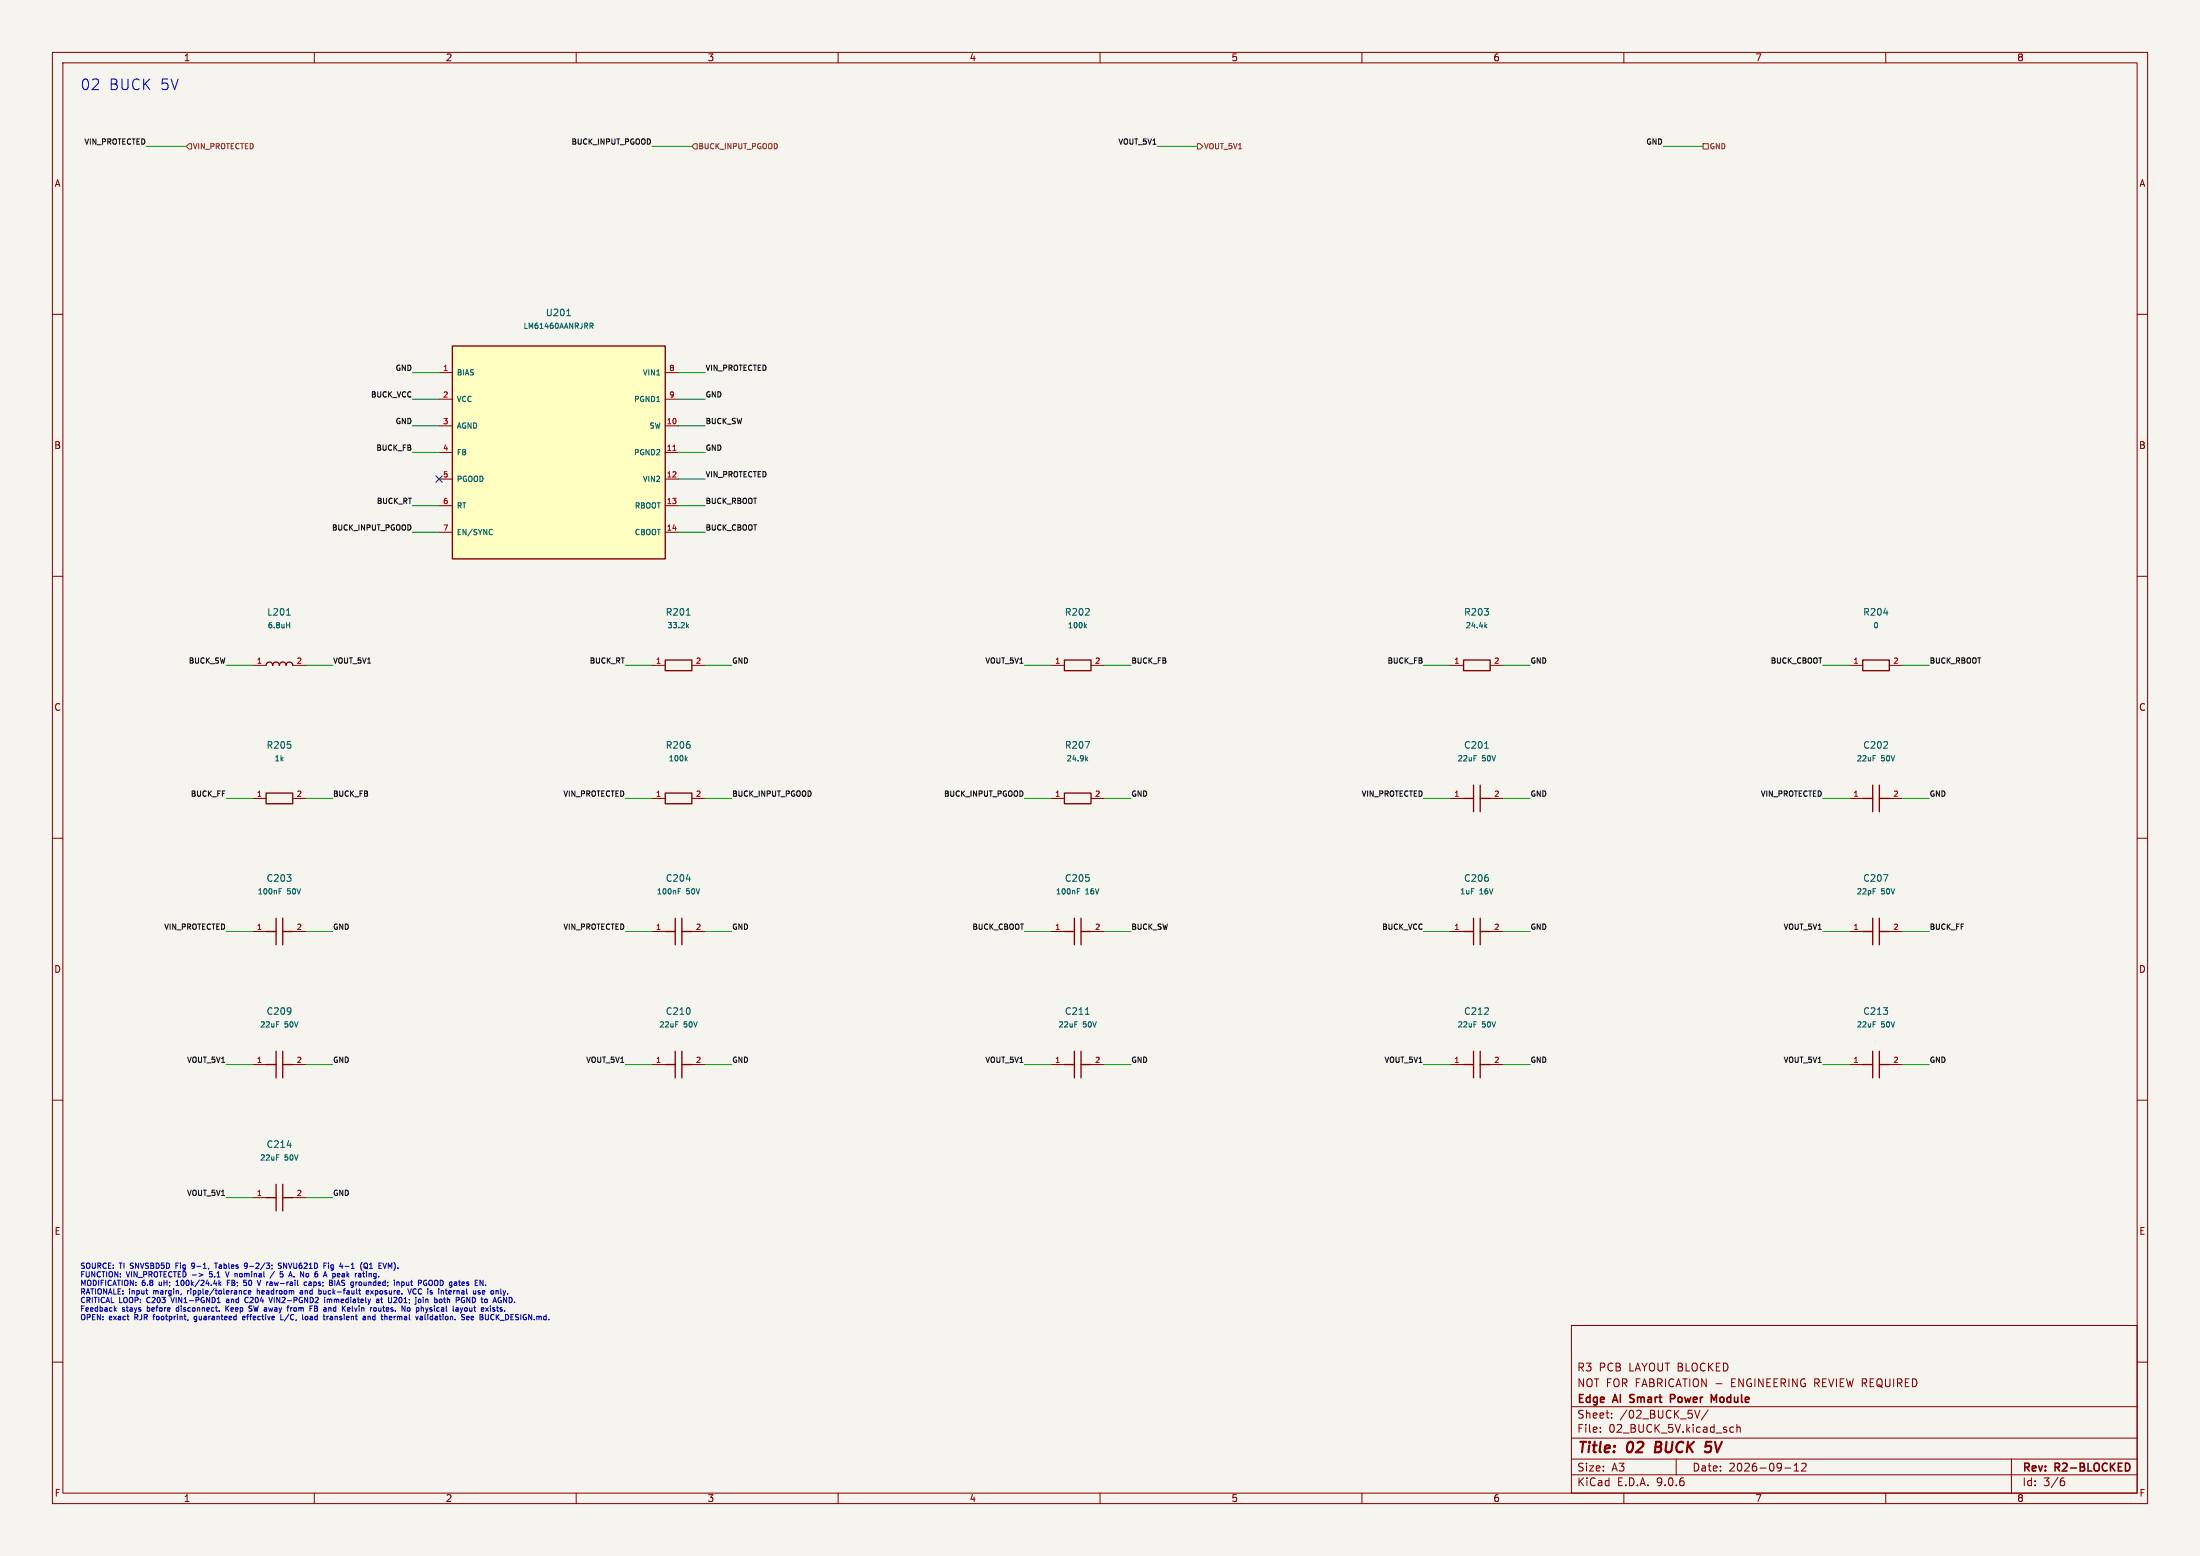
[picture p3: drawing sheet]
<svg xmlns="http://www.w3.org/2000/svg" width="420mm" height="297mm" viewBox="0 0 420 297" stroke-linecap="round" stroke-linejoin="round" font-family="sans-serif">
<path d="M0 0h420v297h-420z" fill="#f5f4ef" stroke="#f5f4ef" stroke-width=".19"/>
<g fill="none" stroke="#840000" stroke-width=".19">
<path d="M10 10h400v277h-400zM12 12h396v273h-396zM60 10v2M110 10v2M160 10v2M210 10v2M260 10v2M310 10v2M360 10v2M10 60h2M408 60h2M10 110h2"/>
<path d="M408 110h2M48.3 127h2.5M55.9 127h2.5M200.7 127h2.5M208.3 127h2.5M276.9 127h2.5M284.5 127h2.5M353.1 127h2.5M360.7 127h2.5M10 160h2M200.7 152.4h2.5M208.3 152.4h2.5"/>
<path d="M276.9 152.4h2.5M284.5 152.4h2.5M353.1 152.4h2.5M360.7 152.4h2.5M408 160h2M124.5 177.8h2.5M132.1 177.8h2.5M200.7 177.8h2.5M208.3 177.8h2.5M276.9 177.8h2.5M284.5 177.8h2.5M353.1 177.8h2.5"/>
<path d="M360.7 177.8h2.5M10 210h2M48.3 203.2h2.5M55.9 203.2h2.5M124.5 203.2h2.5M132.1 203.2h2.5M200.7 203.2h2.5M208.3 203.2h2.5M276.9 203.2h2.5M284.5 203.2h2.5M408 210h2M48.3 228.6h2.5"/>
<path d="M55.9 228.6h2.5M300 253h108v32h-108zM10 260h2M300 278.5h108M300 274.5h108M300 268.5h108M305.5 273.2v.2M305.5 272.5v.1M307.7 270.5v.2M307.7 269.8v.1M320 278.5v3M324.5 269.2l-.5 1.5"/>
<path d="M326.1 269.1l-1.3 1.9M330.5 272.4l.4 .1M330.9 273.3l-.4 .1M331.6 272.5l.2-.1 .4 .1v.9M331.6 271.9v1.5M342.5 279.7l.4-.4v1.5M343.9 279.4l.6-.1 .2 .1 .1 .3-.9 1.1h.9M384 278.5v6.5M408 260h2M60 285v2M110 285v2M160 285v2"/>
<path d="M210 285v2M260 285v2M300 281.5h108M310 285v2M340.7 280.2h1.2M342.5 280.8h.9M360 285v2M393.6 282.7h.4l.2 .2-.1 .5-.5 .2M394 282.1l-.4 .1"/>
</g>
<path d="M316.2 275.2l-.3 2h.8M325.8 275.2h.9M325.9 276l.6 .1M326.4 277.1l-.7 .1" fill="none" stroke="#840000" stroke-width=".4"/>
<path d="M311.1 267.6l.2 .1M311.2 266.3v.5M319.6 266.3l-.7-.1v1.5M319.6 266.9l-.7 .1M326.7 266.2l.5 1.1 .5-1.1v1.5" fill="none" stroke="#840000" stroke-width=".3"/>
<g fill="none" stroke="#840000" stroke-width=".25">
<path d="M50.8 127a.63 .63 0 0 1 .6-.6 .63 .63 0 0 1 .7 .6 .63 .63 0 0 1 .6-.6 .63 .63 0 0 1 .6 .6 .63 .63 0 0 1 .7-.6 .63 .63 0 0 1 .6 .6 .63 .63 0 0 1 .6-.6 .63 .63 0 0 1 .7 .6M203.2 126h5.1v2h-5.1zM279.4 126h5.1v2h-5.1zM355.6 126h5.1v2h-5.1zM203.2 151.4h5.1v2h-5.1zM279.4 152.4h1.9M281.3 149.9v5M282.6 149.9v5M282.6 152.4h1.9M355.6 152.4h1.9M357.5 149.9v5M358.8 152.4h1.9"/>
<path d="M358.8 149.9v5M127 177.8h1.9M128.9 175.3v5M130.2 175.3v5M130.2 177.8h1.9M203.2 177.8h1.9M205.1 175.3v5M206.4 177.8h1.9M206.4 175.3v5M279.4 177.8h1.9M281.3 175.3v5M282.6 177.8h1.9"/>
<path d="M282.6 175.3v5M355.6 177.8h1.9M357.5 175.3v5M358.8 177.8h1.9M358.8 175.3v5M50.8 203.2h1.9M52.7 200.7v5M54 200.7v5M54 203.2h1.9M127 203.2h1.9M128.9 200.7v5M130.2 203.2h1.9"/>
<path d="M130.2 200.7v5M203.2 203.2h1.9M205.1 200.7v5M206.4 203.2h1.9M206.4 200.7v5M279.4 203.2h1.9M281.3 200.7v5M282.6 203.2h1.9M282.6 200.7v5M50.8 228.6h1.9M52.7 226.1v5M54 228.6h1.9"/>
<path d="M54 226.1v5"/>
</g>
<g fill="none" stroke="#006464" stroke-width=".19">
<path d="M54.7 117.4h.7M54.7 119.3h.6M55.3 118.8v1M207.1 119.5l.3 .3M207.4 119.2l-.4 .4M283.6 119.5l.3 .3M283.9 119.2l-.4 .4M359.6 117h.8M207.2 141.5h.8l-.5 1.3M207.4 144.9l.3 .3M207.7 144.6l-.4 .4M281.4 144.2h.5"/>
<path d="M283.4 142.8h.7M357.6 144.2h.5M129.5 170.1h.3M129.5 169.6h.5M131 167.8h.8M205.7 170.1h.3M205.7 169.6h.5M357.6 169.6h.5M359.6 166.9h.8l-.5 1.3M52.8 195h.5M129 195h.5M205.2 195h.5"/>
<path d="M207.2 193.6h.7M281.4 195h.5M54.8 218.6h.8M52.8 220.4h.5"/>
</g>
<path d="M86.4 66h40.6v40.7h-40.6z" fill="#ffffc2"/>
<path d="M86.4 66h40.6v40.7h-40.6zM127 126h5.1v2h-5.1zM50.8 151.4h5.1v2h-5.1zM127 151.4h5.1v2h-5.1zM50.8 177.8h1.9M52.7 175.3v5M54 177.8h1.9M54 175.3v5M355.6 203.2h1.9M357.5 200.7v5M358.8 203.2h1.9M358.8 200.7v5" fill="none" stroke="#840000" stroke-width=".25"/>
<g fill="none" stroke="#840000" stroke-width=".19">
<path d="M83.8 71.1h2.6M83.8 76.2h2.6M127 71.1h2.5M127 76.2h2.5M83.8 81.3h2.6M83.8 86.4h2.6M83.8 91.4h2.6M83.8 96.5h2.6M127 81.3h2.5M127 86.4h2.5M127 91.4h2.5M127 96.5h2.5"/>
<path d="M83.8 101.6h2.6M127 101.6h2.5M124.5 127h2.5M132.1 127h2.5M48.3 152.4h2.5M55.9 152.4h2.5M124.5 152.4h2.5M132.1 152.4h2.5M48.3 177.8h2.5M55.9 177.8h2.5M353.1 203.2h2.5M360.7 203.2h2.5"/>
</g>
<g fill="none" stroke="#006464" stroke-width=".19">
<path d="M108.2 60.3h.7M112.6 61.7h.4l.2 .2-.1 .3h-.5M112.9 62.2l.3 .5M93.8 101l.2 .1M94 102l-.2 .1M131 117.4h.7M131.2 119.5l.3 .3M131.5 119.2l-.4 .4M130.9 144.9l.3 .3M131.2 144.6l-.4 .4M53.3 170.1h.3M53.3 169.6h.5"/>
<path d="M357.6 195h.5"/>
</g>
<path d="M128.5 86h.5" fill="none" stroke="#a90000" stroke-width=".19"/>
<path d="M36.1 27.4h.5v1h-.5l-.5-.5zM132.6 27.4h.5v1h-.5l-.5-.5zM228.6 27.4h.5l.5 .5-.5 .5h-.5zM325.1 27.4h1v1h-1z" fill="none" stroke="#725600" stroke-width=".19"/>
<g fill="none" stroke="#009600" stroke-width=".19">
<path d="M27.9 27.9h7.7M124.5 27.9h7.6M221 27.9h7.6M317.5 27.9h7.6M78.7 71.1h5.1M78.7 76.2h5.1M129.5 71.1h5.1M129.5 76.2h5.1M78.7 96.5h5.1M78.7 81.3h5.1M78.7 86.4h5.1M129.5 96.5h5.1"/>
<path d="M129.5 81.3h5.1M129.5 86.4h5.1M129.5 91.4h5.1M78.7 101.6h5.1M129.5 101.6h5.1M43.2 127h5.1M58.4 127h5.1M119.4 127h5.1M134.6 127h5.1M195.6 127h5.1M210.8 127h5.1M271.8 127h5.1"/>
<path d="M287 127h5.1M348 127h5.1M363.2 127h5.1M43.2 152.4h5.1M58.4 152.4h5.1M119.4 152.4h5.1M134.6 152.4h5.1M195.6 152.4h5.1M210.8 152.4h5.1M271.8 152.4h5.1M287 152.4h5.1M348 152.4h5.1"/>
<path d="M363.2 152.4h5.1M43.2 177.8h5.1M58.4 177.8h5.1M119.4 177.8h5.1M134.6 177.8h5.1M195.6 177.8h5.1M210.8 177.8h5.1M271.8 177.8h5.1M287 177.8h5.1M348 177.8h5.1M363.2 177.8h5.1M43.2 203.2h5.1"/>
<path d="M58.4 203.2h5.1M119.4 203.2h5.1M134.6 203.2h5.1M195.6 203.2h5.1M210.8 203.2h5.1M271.8 203.2h5.1M287 203.2h5.1M348 203.2h5.1M363.2 203.2h5.1M43.2 228.6h5.1M58.4 228.6h5.1"/>
</g>
<path d="M83.2 90.8l1.2 1.2M84.4 90.8l-1.2 1.2" fill="none" stroke="#000084" stroke-width=".19"/>
<g fill="none" stroke="#0000c2" stroke-width=".19">
<path d="M21.9 249.9l.3 .4M22.2 249.6l-.4 .4M27.8 246.3h.4M28.1 247h.1M29.2 251.2h.4M32.6 247.6l.4 1M33.6 241.6h.3M33.6 245.4h.6M33.7 249.7v.5M34.1 241.1h-.5v1M34.6 247l-.1 .1M35.8 246.3v.7"/>
<path d="M35.9 246.4l-.1 .1M35.9 251.9l-.1 .2M36.7 242.1h.2M37 241.1l-.4 .2v.3l.4 .1M37.1 252.2l.3 .1M37.5 251.2l-.4 .2v.4l.4 .1M38 243.1l.8 .3-.8 .2M40 243.6v.1M40.9 241.1h.6M41.2 241.1v1M41.5 248.6h.5M41.8 244.4v1"/>
<path d="M41.9 250.2v.1M41.9 245l.3 .4M42.2 244.7l-.4 .4M43.1 242.7l.3 1 .3-1M43.1 249.3v1M43.3 249.7l.4 .6M43.4 244.8h.3M43.6 248.3l-.4 .1 .1 .2h.3M43.7 249.3l-.6 .5M43.9 244.4h-.5v1M46.3 251.4l.1 .5h.3M46.6 246.4v.5l.4 .1"/>
<path d="M46.6 244.7l.4 .1M46.6 246.4h.4M46.7 241.2l.3-.1 .2 .2v.6l-.2 .2h-.3M46.8 251.5l-.5 .1M47 245.3l-.4 .1M47.2 241.5l-.2 .2-.3-.1M47.3 247.7a.47 .47 0 0 0-.6 .4 .47 .47 0 0 0 .6 .5M47.4 246.7l.5-.1v-.2l-.3-.1-.2 .2 .1 .5h.4M47.5 249.6l.6 .4M48.1 250.1l-.2 .2-.4-.1M49.1 246v1M49.4 246.3l-.3 .1"/>
<path d="M49.8 244.4l-.4 1M51.3 247.6l.4 1 .3-1M51.9 241.5v.1M52 242.1l-.1 .2M52.4 242.7l-.9 1.3M53.5 242.7h.5M53.6 243.1h.3l.1 .2-.1 .4h-.3M53.6 250.9v1h.5M53.7 241.1h-.4l-.2 .2 .1 .2 .5 .2v.3l-.6 .1M54.1 242.1v-1l.6 1M55.2 250.9l-.9 1.3M55.5 249.6v.7"/>
<path d="M55.8 249.6l-.3 .2M56.1 243.6v.1M57.3 246.4h.4l.1 .6M57.8 246.6l-.5 .2 .1 .2h.4M57.8 250.9v.9l.1 .1M58.4 251.3l.2-.1 .2 .2v.3l-.2 .2-.3-.2zM58.5 244.7h-.2l-.2 .2 .1 .4h.3M58.6 243.1l.3 .2v.3l-.3 .1M59 244.7h.4M59.4 244.9l-.5 .2 .2 .3 .3-.1M60 249.3v1l.5-.1M60 249.8h.4"/>
<path d="M60.4 249.8h.1M60.5 249.7l-.1 .1M61.4 246.5l-.1 .4-.3 .1M61.8 243.5h.5M62 248v.6M62.1 242.7l-.4 1M62.4 251.2v.7M62.5 248v.6M62.5 248.1l.3-.1 .1 .1M62.7 241.1v.1M62.7 241.4v.7M62.7 251.2l-.3 .2"/>
<path d="M62.9 248.1v.5M62.9 244.4v1M63 248l-.1 .1M63.1 251.2l-.1 .1M63.1 251.5l-.1 .2 .1 .2M63.2 241.5v.5M63.2 249.8v.5M63.5 243.7h.4M63.9 244.4v1M64.4 245.1h.4M64.6 244.4l-.3 1M65.8 241.7h.8"/>
<path d="M66.8 250.2l-.3 .1M66.8 249.8l-.5 .1M68.5 246.3h.3M68.5 244.9l.1 .4 .2 .1M68.6 246.9l.2 .1M69 242.3l.1 .2M69.1 240.9l-.1 .2M69.3 251.3h.4l.1 .6M69.3 251.9h.5M69.6 241.1h.3l.2 .1 .1 .6-.3 .3-.4-.1v-.6zM69.7 241.9l.5 .3M69.8 251.5l-.5 .1"/>
<path d="M69.9 246.5l.1 .5h.3M70 242.7v.1M70 243.1v.6M70.3 251.3h.3l.1 .6M70.3 251.2v.7M70.4 246.6l-.5 .1M70.5 242.1h.6M70.7 241.2l-.2 .2M70.7 246.3l.6 .7M71.3 246.3l-.6 .7M71.8 249.7v.5M72.3 249.6v.6h.4"/>
<path d="M72.3 248.2l-.5 .2 .2 .2h.3M72.3 248.1v.5M72.7 249.6v.7M72.8 247.6v.9l.3 .1M73.8 241.1l-.4 1M74.5 241.8l-.4-.7v1M74.7 251.2l-.4 .2 .1 .5h.3M74.8 251.5l-.5 .1M75.2 240.9v.1M75.7 248.1l-.6 .5h.7M75.9 244.7l.3 .1v.6M76.7 244.7h.3l.2 .2-.1 .4h-.4"/>
<path d="M76.7 244.7v1M77.8 246l.4 1 .3-1M78.2 249.7v.5h-.4M78.8 246.6l.1 .3 .4 .1M80.2 248l.2 .2v.3l-.2 .1M80.2 251.8l.1 .1h.4M80.2 251.3h.4l.1 .6M80.7 251.5l-.5 .2M80.8 248v.6M81.1 250.9v.9l.2 .1M81.2 244.4h.2M81.3 244.9h.2v.4l-.3 .1"/>
<path d="M81.7 249.6l-.2 .7M82.3 244.4h-.3l-.1 .3v.5l.4 .2M84.2 248l.2 .2v.3l-.2 .1M84.7 248h.4M84.8 247.6v.9l.3 .1M85.2 246v.9l.2 .1M87.9 249.6l.2 .7M88.1 250.3l-.1 .3M88.3 249.6l-.2 .7M88.5 248.2h.2v.4h-.2M88.5 250.9l.2 .1M88.6 251.5v.3"/>
<path d="M88.8 249.7l.2-.1 .2 .2v.3l-.2 .2-.3-.2zM89.1 248.6v-1l.6 1M89.4 251.2l-.3 .1v.5l.1 .1h.3M89.6 251.5l-.5 .1M89.9 251.4l.1 .5h.4M90.4 251.5l-.5 .1M91.2 246.5l.5 .3-.2 .2h-.3M92.1 246.5v.5h.4M92.6 246.6l-.5 .1M92.7 245.3v.1M93.8 251.8l.4 .1M93.9 251h.3"/>
<path d="M94.1 248.6l.3-1 .4 1M94.2 248.4h.5M94.4 249.7l-.2-.1-.1 .2v.1l.3 .1v.2h-.3M94.8 249.6h.4M94.9 249.3l.1 .9M95.6 246v.9l.1 .1M96.1 247.6l.6 1v-1"/>
</g>
<g font-size="2.8" fill="#0000c2">
<text x="15.2" y="17.5">02</text>
<text x="20.7" y="17.5">BUCK 5V</text>
</g>
<g font-size="2.8" fill="#840000">
<text x="301" y="277.9">Title:</text>
<text x="310.6" y="277.9">02</text>
<text x="316.8" y="277.9">BUCK</text>
<text x="327.2" y="277.9">5V</text>
</g>
<g font-size="2.1" fill="#840000">
<text x="301" y="262">R3</text>
<text x="305.2" y="262">PCB</text>
<text x="311" y="262">LAYOUT BLOCKED</text>
<text x="301" y="268.2">Edge</text>
<text x="301" y="265">NOT FOR FABRICATION -</text>
<text x="308.1" y="268.2">AI</text>
<text x="311.8" y="268.2">Smart</text>
<text x="320.1" y="268.2">Power</text>
<text x="328.5" y="268.2">Module</text>
<text x="330.8" y="265">ENGINEERING REVIEW REQUIRED</text>
<text x="301" y="273.7">File:</text>
<text x="301" y="271">Sheet:</text>
<text x="307.1" y="273.7">02_BUCK_5V.kicad_sch</text>
<text x="309.2" y="271">/02_BUCK_5V/</text>
<text x="301" y="281.1">Size:</text>
<text x="307.6" y="281.1">A3</text>
<text x="323" y="281.1">Date:</text>
<text x="330" y="281.1">2026-09-12</text>
<text x="386" y="281.3">Rev:</text>
<text x="392.4" y="281.3">R2-BLOCKED</text>
<text x="301" y="283.9">KiCad</text>
<text x="308.7" y="283.9">E.D.A.</text>
<text x="316.3" y="283.9">9.0.6</text>
<text x="386" y="283.9">Id:</text>
<text x="390.1" y="283.9">3/6</text>
</g>
<g font-size="1.8" fill="#840000">
<text x="35" y="11.9">1</text>
<text x="85" y="11.9">2</text>
<text x="135" y="11.9">3</text>
<text x="185" y="11.9">4</text>
<text x="235" y="11.9">5</text>
<text x="285" y="11.9">6</text>
<text x="335" y="11.9">7</text>
<text x="385" y="11.9">8</text>
<text x="10.3" y="35.9">A</text>
<text x="408.3" y="35.9">A</text>
<text x="10.3" y="85.9">B</text>
<text x="408.2" y="85.9">B</text>
<text x="10.3" y="135.9">C</text>
<text x="408.2" y="135.9">C</text>
<text x="10.3" y="185.9">D</text>
<text x="408.2" y="185.9">D</text>
<text x="10.3" y="235.9">E</text>
<text x="408.3" y="235.9">E</text>
<text x="10.3" y="285.9">F</text>
<text x="35" y="286.9">1</text>
<text x="85" y="286.9">2</text>
<text x="135" y="286.9">3</text>
<text x="185" y="286.9">4</text>
<text x="235" y="286.9">5</text>
<text x="285" y="286.9">6</text>
<text x="335" y="286.9">7</text>
<text x="385" y="286.9">8</text>
<text x="408.3" y="285.9">F</text>
</g>
<g font-size="1.8" fill="#006464">
<text x="104.1" y="60.6">U201</text>
<text x="50.9" y="117.7">L201</text>
<text x="127" y="117.7">R201</text>
<text x="203.2" y="117.7">R202</text>
<text x="279.4" y="117.7">R203</text>
<text x="355.6" y="117.7">R204</text>
<text x="50.8" y="143.1">R205</text>
<text x="127" y="143.1">R206</text>
<text x="203.2" y="143.1">R207</text>
<text x="279.4" y="143.1">C201</text>
<text x="355.6" y="143.1">C202</text>
<text x="50.8" y="168.5">C203</text>
<text x="127" y="168.5">C204</text>
<text x="203.2" y="168.5">C205</text>
<text x="279.4" y="168.5">C206</text>
<text x="355.6" y="168.5">C207</text>
<text x="50.8" y="193.9">C209</text>
<text x="127" y="193.9">C210</text>
<text x="203.2" y="193.9">C211</text>
<text x="279.4" y="193.9">C212</text>
<text x="355.6" y="193.9">C213</text>
<text x="50.8" y="219.3">C214</text>
</g>
<g font-size="1.4" fill="#0f0f0f">
<text x="16" y="27.7">VIN_PROTECTED</text>
<text x="109" y="27.7">BUCK_INPUT_PGOOD</text>
<text x="213.4" y="27.7">VOUT_5V1</text>
<text x="314.1" y="27.7">GND</text>
<text x="75.4" y="70.8">GND</text>
<text x="134.6" y="70.8">VIN_PROTECTED</text>
<text x="70.7" y="75.9">BUCK_VCC</text>
<text x="134.6" y="75.9">GND</text>
<text x="75.4" y="81">GND</text>
<text x="134.6" y="81">BUCK_SW</text>
<text x="71.7" y="86.1">BUCK_FB</text>
<text x="134.6" y="86.1">GND</text>
<text x="134.6" y="91.2">VIN_PROTECTED</text>
<text x="63.2" y="101.3">BUCK_INPUT_PGOOD</text>
<text x="71.8" y="96.2">BUCK_RT</text>
<text x="134.6" y="96.2">BUCK_RBOOT</text>
<text x="134.6" y="101.3">BUCK_CBOOT</text>
<text x="35.9" y="126.7">BUCK_SW</text>
<text x="63.5" y="126.7">VOUT_5V1</text>
<text x="112.4" y="126.7">BUCK_RT</text>
<text x="139.7" y="126.7">GND</text>
<text x="188" y="126.7">VOUT_5V1</text>
<text x="215.9" y="126.7">BUCK_FB</text>
<text x="264.8" y="126.7">BUCK_FB</text>
<text x="292.1" y="126.7">GND</text>
<text x="337.9" y="126.7">BUCK_CBOOT</text>
<text x="368.3" y="126.7">BUCK_RBOOT</text>
<text x="36.3" y="152.1">BUCK_FF</text>
<text x="63.5" y="152.1">BUCK_FB</text>
<text x="107.4" y="152.1">VIN_PROTECTED</text>
<text x="139.7" y="152.1">BUCK_INPUT_PGOOD</text>
<text x="180.1" y="152.1">BUCK_INPUT_PGOOD</text>
<text x="215.9" y="152.1">GND</text>
<text x="259.8" y="152.1">VIN_PROTECTED</text>
<text x="292.1" y="152.1">GND</text>
<text x="336" y="152.1">VIN_PROTECTED</text>
<text x="368.3" y="152.1">GND</text>
<text x="31.2" y="177.5">VIN_PROTECTED</text>
<text x="63.5" y="177.5">GND</text>
<text x="107.4" y="177.5">VIN_PROTECTED</text>
<text x="139.7" y="177.5">GND</text>
<text x="185.5" y="177.5">BUCK_CBOOT</text>
<text x="215.9" y="177.5">BUCK_SW</text>
<text x="263.7" y="177.5">BUCK_VCC</text>
<text x="292.1" y="177.5">GND</text>
<text x="340.4" y="177.5">VOUT_5V1</text>
<text x="368.3" y="177.5">BUCK_FF</text>
<text x="35.6" y="202.9">VOUT_5V1</text>
<text x="63.5" y="202.9">GND</text>
<text x="111.8" y="202.9">VOUT_5V1</text>
<text x="139.7" y="202.9">GND</text>
<text x="188" y="202.9">VOUT_5V1</text>
<text x="215.9" y="202.9">GND</text>
<text x="264.2" y="202.9">VOUT_5V1</text>
<text x="292.1" y="202.9">GND</text>
<text x="340.4" y="202.9">VOUT_5V1</text>
<text x="368.3" y="202.9">GND</text>
<text x="35.6" y="228.3">VOUT_5V1</text>
<text x="63.5" y="228.3">GND</text>
</g>
<g font-size="1.4" fill="#725600">
<text x="36.7" y="28.7">VIN_PROTECTED</text>
<text x="133.2" y="28.7">BUCK_INPUT_PGOOD</text>
<text x="229.8" y="28.7">VOUT_5V1</text>
<text x="326.3" y="28.7">GND</text>
</g>
<g font-size="1.4" fill="#006464">
<text x="99.8" y="63">LM61460AANRJRR</text>
<text x="87.1" y="71.9">BIAS</text>
<text x="122.6" y="71.9">VIN1</text>
<text x="87.1" y="76.9">VCC</text>
<text x="120.9" y="76.9">PGND1</text>
<text x="87.1" y="82">AGND</text>
<text x="123.9" y="82">SW</text>
<text x="87.1" y="87.1">FB</text>
<text x="120.9" y="87.1">PGND2</text>
<text x="87.1" y="92.2">PGOOD</text>
<text x="122.6" y="92.2">VIN2</text>
<text x="87.1" y="97.3">RT</text>
<text x="121" y="97.3">RBOOT</text>
<text x="87.1" y="102.3">EN/SYNC</text>
<text x="121" y="102.3">CBOOT</text>
<text x="51" y="120.1">6.8uH</text>
<text x="127.3" y="120.1">33.2k</text>
<text x="203.8" y="120.1">100k</text>
<text x="279.7" y="120.1">24.4k</text>
<text x="357.5" y="120.1">0</text>
<text x="52.3" y="145.5">1k</text>
<text x="127.6" y="145.5">100k</text>
<text x="203.5" y="145.5">24.9k</text>
<text x="278.2" y="145.5">22uF</text>
<text x="282.9" y="145.5">50V</text>
<text x="354.4" y="145.5">22uF</text>
<text x="359.1" y="145.5">50V</text>
<text x="49.1" y="170.9">100nF</text>
<text x="54.8" y="170.9">50V</text>
<text x="125.3" y="170.9">100nF</text>
<text x="131" y="170.9">50V</text>
<text x="201.5" y="170.9">100nF</text>
<text x="207.2" y="170.9">16V</text>
<text x="278.6" y="170.9">1uF</text>
<text x="282.4" y="170.9">16V</text>
<text x="354.4" y="170.9">22pF</text>
<text x="359.1" y="170.9">50V</text>
<text x="49.6" y="196.3">22uF</text>
<text x="54.3" y="196.3">50V</text>
<text x="125.8" y="196.3">22uF</text>
<text x="130.5" y="196.3">50V</text>
<text x="202" y="196.3">22uF</text>
<text x="206.7" y="196.3">50V</text>
<text x="278.2" y="196.3">22uF</text>
<text x="282.9" y="196.3">50V</text>
<text x="354.4" y="196.3">22uF</text>
<text x="359.1" y="196.3">50V</text>
<text x="49.6" y="221.7">22uF</text>
<text x="54.3" y="221.7">50V</text>
</g>
<g font-size="1.4" fill="#a90000">
<text x="84.5" y="70.9">1</text>
<text x="127.7" y="70.9">8</text>
<text x="84.5" y="75.9">2</text>
<text x="127.7" y="75.9">9</text>
<text x="84.5" y="81">3</text>
<text x="127.2" y="81">10</text>
<text x="84.5" y="86.1">4</text>
<text x="127.2" y="86.1">11</text>
<text x="84.5" y="91.2">5</text>
<text x="127.2" y="91.2">12</text>
<text x="84.5" y="96.3">6</text>
<text x="84.5" y="101.3">7</text>
<text x="127.2" y="96.3">13</text>
<text x="127.2" y="101.3">14</text>
<text x="48.9" y="126.7">1</text>
<text x="56.5" y="126.7">2</text>
<text x="125.1" y="126.7">1</text>
<text x="132.7" y="126.7">2</text>
<text x="201.3" y="126.7">1</text>
<text x="208.9" y="126.7">2</text>
<text x="277.5" y="126.7">1</text>
<text x="285.1" y="126.7">2</text>
<text x="353.7" y="126.7">1</text>
<text x="361.3" y="126.7">2</text>
<text x="48.9" y="152.1">1</text>
<text x="56.5" y="152.1">2</text>
<text x="125.1" y="152.1">1</text>
<text x="132.7" y="152.1">2</text>
<text x="201.3" y="152.1">1</text>
<text x="208.9" y="152.1">2</text>
<text x="277.5" y="152.1">1</text>
<text x="285.1" y="152.1">2</text>
<text x="353.7" y="152.1">1</text>
<text x="361.3" y="152.1">2</text>
<text x="48.9" y="177.5">1</text>
<text x="56.5" y="177.5">2</text>
<text x="125.1" y="177.5">1</text>
<text x="132.7" y="177.5">2</text>
<text x="201.3" y="177.5">1</text>
<text x="208.9" y="177.5">2</text>
<text x="277.5" y="177.5">1</text>
<text x="285.1" y="177.5">2</text>
<text x="353.7" y="177.5">1</text>
<text x="361.3" y="177.5">2</text>
<text x="48.9" y="202.9">1</text>
<text x="56.5" y="202.9">2</text>
<text x="125.1" y="202.9">1</text>
<text x="132.7" y="202.9">2</text>
<text x="201.3" y="202.9">1</text>
<text x="208.9" y="202.9">2</text>
<text x="277.5" y="202.9">1</text>
<text x="285.1" y="202.9">2</text>
<text x="353.7" y="202.9">1</text>
<text x="361.3" y="202.9">2</text>
<text x="48.9" y="228.3">1</text>
<text x="56.5" y="228.3">2</text>
</g>
<g font-size="1.4" fill="#0000c2">
<text x="15.2" y="242.5">SOURCE:</text>
<text x="15.2" y="244.2">FUNCTION:</text>
<text x="15.2" y="245.8">MODIFICATION:</text>
<text x="22.8" y="242.5">TI</text>
<text x="24.2" y="244.2">VIN_PROTECTED -&gt;</text>
<text x="25.1" y="242.5">SNVSBD5D</text>
<text x="27.1" y="245.8">6.8</text>
<text x="30.6" y="245.8">uH;</text>
<text x="34" y="242.5">Fig</text>
<text x="34" y="245.8">100k/24.4k</text>
<text x="37.3" y="242.5">9-1,</text>
<text x="40.4" y="244.2">5.1</text>
<text x="42" y="242.5">Tables</text>
<text x="43.9" y="244.2">V nominal</text>
<text x="44.1" y="245.8">FB;</text>
<text x="47.5" y="245.8">50</text>
<text x="47.9" y="242.5">9-2/3;</text>
<text x="50.4" y="245.8">V raw-rail</text>
<text x="52.9" y="244.2">/</text>
<text x="54.6" y="242.5">SNVU621D</text>
<text x="54.9" y="244.2">5</text>
<text x="56.9" y="244.2">A.</text>
<text x="59.3" y="244.2">No</text>
<text x="59.8" y="245.8">caps;</text>
<text x="62.3" y="244.2">6</text>
<text x="63.5" y="242.5">Fig</text>
<text x="64.3" y="244.2">A peak</text>
<text x="64.8" y="245.8">BIAS</text>
<text x="66.8" y="242.5">4-1</text>
<text x="69.2" y="245.8">grounded;</text>
<text x="70.8" y="244.2">rating.</text>
<text x="71" y="242.5">(Q1</text>
<text x="74.8" y="242.5">EVM).</text>
<text x="77.7" y="245.8">input</text>
<text x="82.6" y="245.8">PGOOD gates</text>
<text x="15.2" y="247.4">RATIONALE: input</text>
<text x="15.2" y="249.1">CRITICAL</text>
<text x="15.2" y="250.7">Feedback</text>
<text x="22.8" y="249.1">LOOP:</text>
<text x="23.3" y="250.7">stays</text>
<text x="28.2" y="249.1">C203</text>
<text x="28.3" y="250.7">before</text>
<text x="29.5" y="247.4">margin,</text>
<text x="33.2" y="249.1">VIN1-PGND1</text>
<text x="34.1" y="250.7">disconnect.</text>
<text x="36.2" y="247.4">ripple/tolerance</text>
<text x="43.8" y="250.7">Keep</text>
<text x="43.9" y="249.1">and</text>
<text x="47.7" y="249.1">C204</text>
<text x="48.5" y="250.7">SW away</text>
<text x="49.8" y="247.4">headroom</text>
<text x="52.7" y="249.1">VIN2-PGND2</text>
<text x="56.4" y="250.7">from</text>
<text x="58.3" y="247.4">and</text>
<text x="60.9" y="250.7">FB</text>
<text x="62" y="247.4">buck-fault</text>
<text x="63.4" y="249.1">immediately</text>
<text x="63.8" y="250.7">and</text>
<text x="67.6" y="250.7">Kelvin</text>
<text x="71.4" y="247.4">exposure.</text>
<text x="73.2" y="250.7">routes.</text>
<text x="73.6" y="249.1">at</text>
<text x="76.1" y="249.1">U201;</text>
<text x="79.4" y="250.7">No</text>
<text x="79.7" y="247.4">VCC is</text>
<text x="81.6" y="249.1">join</text>
<text x="82.5" y="250.7">physical</text>
<text x="85.4" y="249.1">both</text>
<text x="85.9" y="247.4">internal</text>
<text x="89.7" y="250.7">layout</text>
<text x="89.8" y="249.1">PGND</text>
<text x="92.8" y="247.4">use</text>
<text x="94.9" y="249.1">to</text>
<text x="95.4" y="250.7">exists.</text>
<text x="96.5" y="247.4">only.</text>
<text x="97.5" y="249.1">AGND.</text>
<text x="15.2" y="252.3">OPEN:</text>
<text x="20.8" y="252.3">exact</text>
<text x="25.9" y="252.3">RJR</text>
<text x="29.7" y="252.3">footprint,</text>
<text x="37.8" y="252.3">guaranteed</text>
<text x="47.3" y="252.3">effective</text>
<text x="54.8" y="252.3">L/C,</text>
<text x="59.2" y="252.3">load</text>
<text x="63.5" y="252.3">transient</text>
<text x="71.3" y="252.3">and</text>
<text x="75.1" y="252.3">thermal</text>
<text x="81.9" y="252.3">validation.</text>
<text x="90.9" y="252.3">See</text>
<text x="94.6" y="252.3">BUCK_DESIGN.md.</text>
</g>
</svg>
